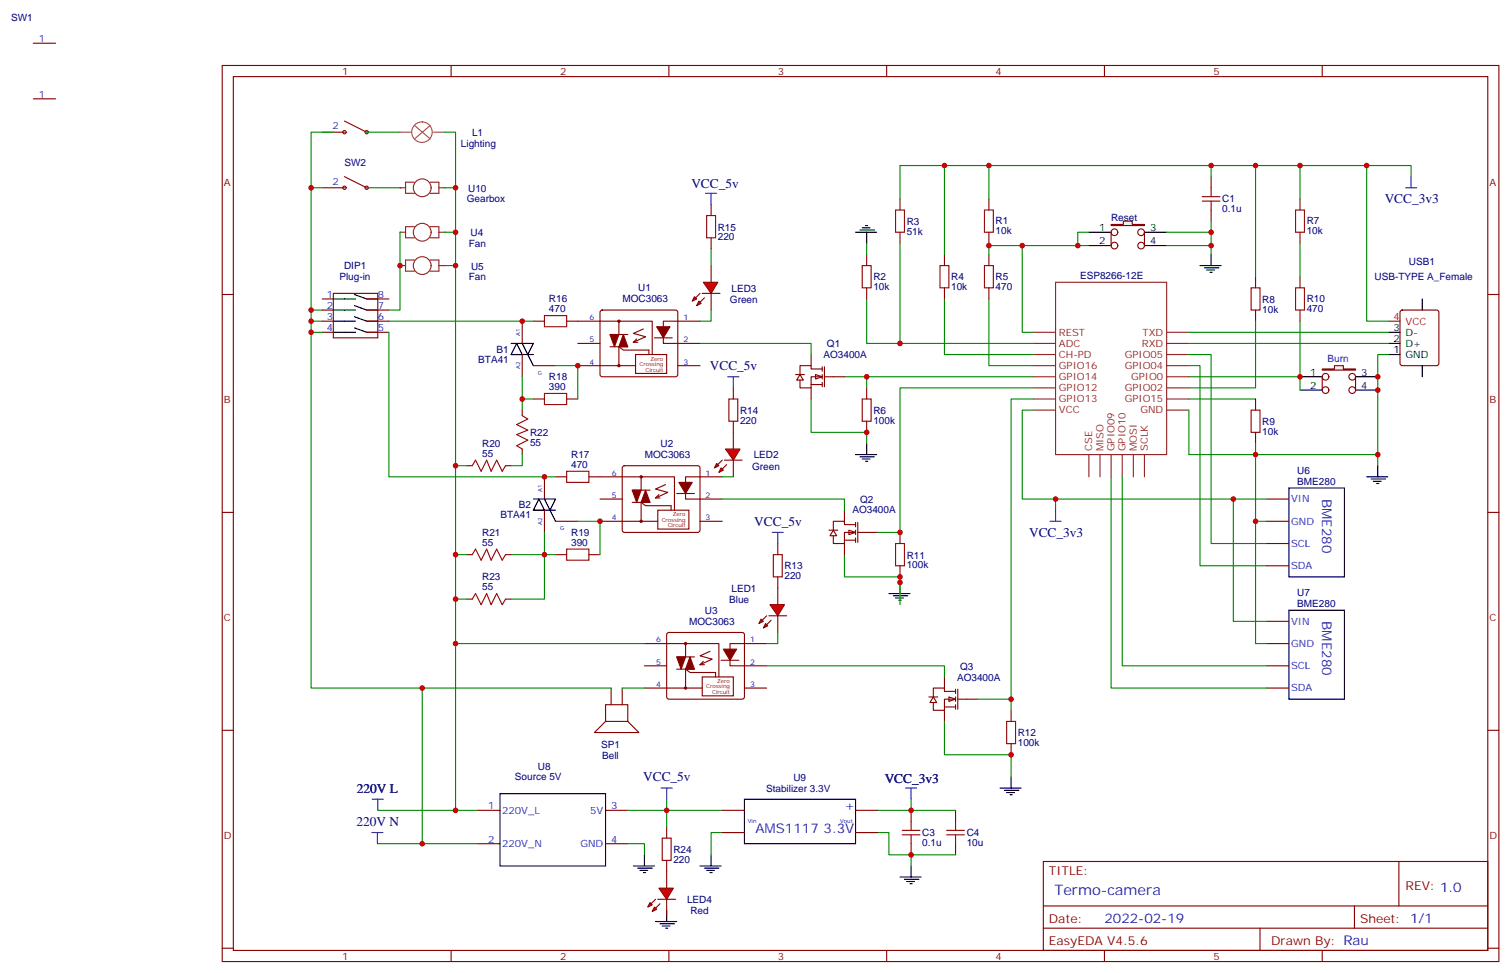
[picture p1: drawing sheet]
<svg xmlns="http://www.w3.org/2000/svg" width="479mm" height="309mm" viewBox="0 0 479 309" stroke-linecap="round" stroke-linejoin="round" font-family="sans-serif">
<g fill="none" stroke="#870000" stroke-width=".35">
<path d="M70.6 20.8h405.3v284.3h-405.3zM74.1 24.3h398.3v277.3h-398.3zM143.2 20.8v3.5M212.4 20.8v3.5M281.5 20.8v3.5M350.7 20.8v3.5M419.8 20.8v3.5M285.8 63.1v3.5M285.8 73.7v3.5M314 63.1v3.5M314 73.7v3.5M412.7 63.1v3.5"/>
<path d="M412.7 73.7v3.5M70.6 93.5h3.5M299.9 80.8v3.5M299.9 91.3v3.6M314 80.8v3.5M314 91.3v3.6M398.6 87.8v3.5M398.6 98.4v3.5M472.4 93.5h3.5M398.6 126.6v3.5M398.6 137.2v3.5M70.6 162.6h3.5"/>
<path d="M472.4 162.6h3.5M70.6 231.7h3.5M472.4 231.7h3.5M331.3 273.4h141.1v28.2h-141.1zM444.1 273.4v14.1M331.3 287.5h141.1M331.3 294.5h141.1M400 294.5v7.1M430 287.5v7M70.6 300.9h3.5M143.2 301.6v3.5M212.4 301.6v3.5"/>
<path d="M281.5 301.6v3.5M350.7 301.6v3.5M419.8 301.6v3.5M472.4 300.9h3.5"/>
</g>
<g fill="none" stroke="#8c2424" stroke-width=".35">
<path d="M335.1 89.6h35.3v54.7h-35.3zM328.1 116h7M328.1 105.4h7M328.1 109h7M328.1 119.6h7M328.1 112.5h7M370.4 116h7.1M370.4 105.4h7.1M370.4 109h7.1M370.4 119.6h7.1M370.4 112.5h7.1M328.1 130.1h7"/>
<path d="M328.1 123.1h7M328.1 126.6h7M370.4 130.1h7.1M370.4 123.1h7.1M370.4 126.6h7.1M345.7 144.3v7M349.2 144.3v7M352.8 144.3v7M356.3 144.3v7M359.8 144.3v7M363.4 144.3v7"/>
</g>
<path d="M284.3 66.6h2.9v7.1h-2.9zM312.6 66.6h2.8v7.1h-2.8zM411.3 66.6h2.9v7.1h-2.9zM298.4 84.3h2.9v7h-2.9zM312.6 84.3h2.8v7h-2.8zM397.2 91.3h2.8v7.1h-2.8zM397.2 130.1h2.8v7.1h-2.8z" fill="none" stroke="#a10000" stroke-width=".35"/>
<path d="M299.9 94.9v17.6h28.2M377.5 126.6h21.1" fill="none" stroke="#008700" stroke-width=".35"/>
<path d="M412.7 119.6h7.1M412.7 123.8h7.1" fill="none" stroke="#000" stroke-width=".35"/>
<path d="M419.8 117.1h3.9v-1.1h2.8v1.1h3.9v.3h-10.6z" fill="#f0f0f0" stroke="#870000" stroke-width=".35"/>
<g fill="none" stroke="#870000" stroke-width=".35">
<path d="M412.7 87.8v3.5M412.7 98.4v3.5M419.8 119.6v4.2M430.4 119.6v4.2"/>
<circle cx="420.9" cy="119.6" r="1.06"/>
<circle cx="429.3" cy="119.6" r="1.06"/>
<circle cx="420.9" cy="123.8" r="1.06"/>
<circle cx="429.3" cy="123.8" r="1.06"/>
</g>
<path d="M430.4 119.6h7M430.4 123.8h7M317.5 250.1h6.7M318.9 250.8h4.6M319.6 251.5h2.5M320.7 252.2h.7M321 246.6v3.5" fill="none" stroke="#000" stroke-width=".35"/>
<g fill="none" stroke="#008700" stroke-width=".35">
<path d="M299.9 52.5h14.1v10.6M398.6 52.5v35.3M412.7 52.5v10.6M285.8 63.1v-10.6h14.1v28.3M285.8 77.2v31.8M412.7 77.2v10.6M275.2 94.9v14.1h52.9M314 94.9v21.1h14.1M377.5 112.5h7v60h17.7M377.5 116h3.5v63.5h21.2M377.5 119.6h35.2M377.5 105.4h63.5"/>
<path d="M377.5 109h63.5M398.6 101.9v21.2h-21.1M412.7 101.9v21.9M441 112.5h-3.6v31.8M257.5 126.6v10.6h17.7M377.5 130.1v14.2h21.1v-3.6M437.4 147.8v-3.5h-38.8v21.1h3.6"/>
</g>
<path d="M411.3 91.3h2.9v7.1h-2.9z" fill="none" stroke="#a10000" stroke-width=".35"/>
<g fill="#fff" stroke="#870000" stroke-width=".35">
<path d="M301.3 221.2l2.1 .7-2.1 .7z"/>
<path d="M296.3 221.2l1.1 1.7h-2.1z"/>
</g>
<g fill="none" stroke="#870000" stroke-width=".35">
<path d="M275.2 123.1v3.5M275.2 133.7v3.5M299.9 214.8v3.5M303.4 219.4h-3.5v-1.1h-3.6v2.9M303.4 218.7v1.4M304.1 218.7v6.3M294.9 221.2h2.8M299.9 224.3h3.5M299.9 225.4v3.5M303.4 221.9h-3.5v3.5h-3.6v-2.5M303.4 221.2v1.4M303.4 223.6v1.4"/>
<path d="M304.1 221.9h6.3"/>
</g>
<path d="M273.8 126.6h2.8v7.1h-2.8z" fill="none" stroke="#a10000" stroke-width=".35"/>
<path d="M268.1 119.6h60M275.2 119.6v3.5M275.2 137.2v3.5" fill="none" stroke="#008700" stroke-width=".35"/>
<path d="M345.7 73.7h7.1M345.7 77.9h7.1M271.6 144.3h6.7M273 145h4.6M273.8 145.7h2.4M274.8 146.4h.7M275.2 140.7v3.6" fill="none" stroke="#000" stroke-width=".35"/>
<path d="M352.8 71.2h3.9v-1h2.8v1h3.9v.4h-10.6z" fill="#f0f0f0" stroke="#870000" stroke-width=".35"/>
<g fill="none" stroke="#870000" stroke-width=".35">
<path d="M384.5 56.1v3.5M352.8 73.7v4.2M363.4 73.7v4.2M384.5 66.6v3.6M190.7 98.6l.5-.2h23.3l.5 .2 .2 .5v19.8l-.2 .4-.5 .3h-23.3l-.5-.3-.2-.4v-19.8zM183.4 101.9h13.1v4.3M183.4 109h7.1M193.7 106.2h5.6M193.7 110h5.6M196.5 101.9h10.6v10.6M196.5 116h5.3M201.1 108.6h1.4"/>
<path d="M201.8 112.5h9.9v6h-9.9zM202.1 107.6l-1 1M204.3 104.4l-3.2 1.4 3.9 1.1-3.9 1.7M206 112.5v-1.4h-8.1l-1.4-1.1v6h-13.1M207.8 107.2h5.6M215.2 116h7M222.2 101.9h-11.6v7.1h11.6M190.5 151.3h13.1v4.2M190.5 158.4h7.1M197.8 148l.5-.2h23.2l.5 .2 .2 .5v19.7l-.2 .5-.5 .2h-23.2l-.5-.2-.2-.5v-19.7zM200.7 155.5h5.7M200.7 159.4h5.7"/>
<path d="M203.6 151.3h10.5v10.6M208.1 158h1.4M209.2 157l-1.1 1M211.3 153.8l-3.2 1.4 3.9 1-3.9 1.8M214.8 156.6h5.7M229.3 151.3h-11.6v7.1h11.6M203.6 165.4h5.2M208.8 161.9h9.9v6h-9.9zM213.1 161.9v-1.4h-8.1l-1.4-1.1v6h-13.1M222.2 165.4h7.1M285.8 168.9v3.6M285.8 179.5v3.6"/>
<path d="M204.6 204.2h13.1v4.3M204.6 211.3h7.1M211.9 200.9l.5-.2h23.3l.5 .2 .2 .5v19.8l-.3 .5-.4 .2h-23.3l-.5-.3-.2-.4v-19.8zM214.8 208.5h5.7M214.8 212.3h5.7M217.7 204.2h10.5v10.6M217.7 218.3h5.3M222.2 210.9h1.5M223 214.8h9.8v6h-9.8zM223.3 209.9l-1.1 1M225.4 206.7l-3.2 1.4 3.9 1.1-3.9 1.7M227.2 214.8v-1.4h-8.1l-1.4-1.1v6h-13.1"/>
<path d="M229 209.5h5.6M236.4 218.3h7M243.4 204.2h-11.6v7.1h11.6M321 225.4v3.5M321 236v3.5"/>
<circle cx="353.8" cy="77.9" r="1.06"/>
<circle cx="353.8" cy="73.7" r="1.06"/>
<circle cx="362.3" cy="77.9" r="1.06"/>
<circle cx="362.3" cy="73.7" r="1.06"/>
</g>
<path d="M363.4 73.7h7M363.4 77.9h7M381 84.3h6.7M382.4 85h4.6M383.1 85.7h2.5M384.2 86.4h.7M384.5 80.8v3.5M282.2 188.3h6.7M283.6 189.1h4.6M284.3 189.8h2.5M285.4 190.5h.7M285.8 184.8v3.5" fill="none" stroke="#000" stroke-width=".35"/>
<path d="M314 52.5h70.5v3.6M314 77.9h31.7M314 77.2v3.6M324.6 77.9v27.5h3.5M345.7 73.7h-3.5v4.2M370.4 73.7h14.1v7.1M370.4 77.9h14.1M384.5 70.2v3.5M268.1 176v7.1h17.7v8.8M299.9 228.9v10.6h21.1v7.1" fill="none" stroke="#008700" stroke-width=".35"/>
<path d="M384.5 59.6v2.8M381.7 63.8h5.6M381.7 62.4h5.6M384.5 63.8v2.8M284.3 172.5h2.9v7h-2.9zM319.6 228.9h2.8v7.1h-2.8z" fill="none" stroke="#a10000" stroke-width=".35"/>
<g fill="#870000" stroke="#870000" stroke-width=".35">
<path d="M208.5 103.7h4.2l-2.1 3.5z"/>
<path d="M197.9 106.2l1.4 3.8h-2.8z"/>
<path d="M193.7 106.2h2.8l-1.4 3.8z"/>
<path d="M215.5 153.1h4.3l-2.1 3.5z"/>
<path d="M205 155.5l1.4 3.9h-2.8z"/>
<path d="M200.7 155.5h2.9l-1.5 3.9z"/>
<path d="M229.7 206h4.2l-2.1 3.5z"/>
<path d="M219.1 208.5l1.4 3.8h-2.8z"/>
<path d="M214.8 208.5h2.9l-1.4 3.8z"/>
<circle cx="196.5" cy="116" r=".35"/>
<circle cx="196.5" cy="101.9" r=".35"/>
<circle cx="203.6" cy="165.4" r=".35"/>
<circle cx="203.6" cy="151.3" r=".35"/>
<circle cx="217.7" cy="218.3" r=".35"/>
<circle cx="217.7" cy="204.2" r=".35"/>
</g>
<g fill="#f00" stroke="#870000" stroke-width=".35">
<path d="M244.5 191.9h4.6l-2.2 3.5z"/>
<path d="M244.1 195.4h5.7z"/>
</g>
<g fill="#870000" stroke="#870000" stroke-width=".35">
<path d="M243.4 195.4l-1.4 1.4z"/>
<path d="M244.8 196.8l-1.4 1.4z"/>
</g>
<g fill="#f00" stroke="#870000" stroke-width=".35">
<path d="M241.7 196.5l.7 .7-1.5 .7z"/>
<path d="M243.1 197.9l.7 .7-1.4 .7z"/>
</g>
<path d="M246.9 186.6v5.3M246.9 195.4v5.3" fill="none" stroke="#870000" stroke-width=".35"/>
<g fill="#f00" stroke="#870000" stroke-width=".35">
<path d="M230.4 142.5h4.5l-2.1 3.5z"/>
<path d="M230 146h5.7z"/>
</g>
<g fill="#870000" stroke="#870000" stroke-width=".35">
<path d="M229.3 146l-1.4 1.4z"/>
<path d="M230.7 147.4l-1.4 1.4z"/>
</g>
<g fill="#f00" stroke="#870000" stroke-width=".35">
<path d="M227.5 147.1l.7 .7-1.4 .7z"/>
<path d="M229 148.5l.7 .7-1.5 .7z"/>
</g>
<path d="M232.8 137.2v5.3M232.8 146v5.3" fill="none" stroke="#870000" stroke-width=".35"/>
<g fill="#f00" stroke="#870000" stroke-width=".35">
<path d="M223.3 89.6h4.6l-2.1 3.5z"/>
<path d="M223 93.1h5.6z"/>
</g>
<g fill="#870000" stroke="#870000" stroke-width=".35">
<path d="M222.2 93.1l-1.4 1.4z"/>
<path d="M223.7 94.5l-1.5 1.4z"/>
</g>
<g fill="#f00" stroke="#870000" stroke-width=".35">
<path d="M220.5 94.2l.7 .7-1.4 .7z"/>
<path d="M221.9 95.6l.7 .7-1.4 .7z"/>
</g>
<path d="M225.8 84.3v5.3M225.8 93.1v5.3" fill="none" stroke="#870000" stroke-width=".35"/>
<g fill="#fff" stroke="#870000" stroke-width=".35">
<path d="M258.9 118.9l2.2 .7-2.2 .7z"/>
<path d="M254 118.9l1.1 1.7h-2.2z"/>
</g>
<path d="M252.6 118.9h2.8M257.5 112.5v3.5M261.1 117.1h-3.6v-1.1h-3.5v2.9M261.1 119.6h-3.6v3.5h-3.5v-2.5M261.1 116.4v1.4M261.1 118.9v1.4M261.8 116.4v6.3M261.8 119.6h6.3M257.5 122h3.6M257.5 123.1v3.5M261.1 121.3v1.4" fill="none" stroke="#870000" stroke-width=".35"/>
<g fill="#fff" stroke="#870000" stroke-width=".35">
<path d="M269.5 168.2l2.1 .7-2.1 .8z"/>
<path d="M264.6 168.2l1 1.8h-2.1z"/>
</g>
<g fill="none" stroke="#870000" stroke-width=".35">
<path d="M225.8 64.9v3.5M225.8 75.5v3.5M102.3 98.4h3.5M102.3 94.9h3.5M105.8 93.1h14.1v14.1h-14.1zM116.4 98.4h7.1M116.4 94.9h7.1M444.7 98.6l.5-.2h10.9l.5 .2 .2 .5v16.2l-.2 .5-.5 .2h-10.9l-.5-.2-.2-.5v-16.2zM102.3 101.9h3.5M102.3 105.4h3.5M116.4 101.9h7.1M116.4 105.4h7.1"/>
<path d="M165.8 101.9v7.1M165.8 112.5v7.1M169.3 116h7.1M169.3 101.9h3.6M179.9 101.9h3.5M165.8 130.1v1.8M169.3 126.6h3.6M179.9 126.6h3.5M148.2 147.8h1.7M160.5 147.8h1.8M165.8 142.5v1.8M172.9 151.3v7.1"/>
<path d="M176.4 151.3h3.5M187 151.3h3.5M148.2 176h1.7M160.5 176h1.8M172.9 161.9v7M176.4 165.4h7M176.4 176h3.5M187 176h3.5M263.2 168.2h2.8M268.1 171.4h3.5M268.1 161.9v3.5M268.1 172.5v3.5"/>
<path d="M271.6 166.5h-3.5v-1.1h-3.5v2.8M271.6 168.9h-3.5v3.6h-3.5v-2.5M271.6 165.8v1.4M271.6 168.2v1.5M271.6 170.7v1.4M272.3 165.8v6.3M272.3 168.9h6.4M148.2 190.1h1.7M160.5 190.1h1.8"/>
</g>
<path d="M384.5 52.5h49.4v49.4h7.1M225.8 79v5.3M225.8 98.4v3.5h-3.6M165.8 119.6v7h3.5M176.4 116h7v10.6M328.1 126.6h-7.1v98.8M328.1 123.1h-42.3v45.8h-7.1M229.3 151.3h3.5M172.9 168.9v7.1h3.5M183.4 165.4h7.1v10.6M246.9 200.7v3.5h-3.5M310.4 221.9h10.6" fill="none" stroke="#008700" stroke-width=".35"/>
<path d="M224.4 68.4h2.8v7.1h-2.8zM172.9 100.2h7v3.5h-7zM165.8 131.9l1.8 1.1-3.6 1.7 3.6 1.8-3.6 1.4 3.6 1.8-3.6 1.7 1.8 1.1M172.9 124.8h7v3.6h-7zM149.9 147.8l1.1-1.8 1.8 3.5 1.7-3.5 1.4 3.5 1.8-3.5 1.8 3.5 1-1.7M179.9 149.5h7.1v3.6h-7.1zM149.9 176l1.1-1.8 1.8 3.6 1.7-3.6 1.4 3.6 1.8-3.6 1.8 3.6 1-1.8M179.9 174.2h7.1v3.6h-7.1zM149.9 190.1l1.1-1.8 1.8 3.6 1.7-3.6 1.4 3.6 1.8-3.6 1.8 3.6 1-1.8" fill="none" stroke="#a10000" stroke-width=".35"/>
<path d="M224 61.3h3.5M225.8 61.3v3.6" fill="none" stroke="#00f" stroke-width=".35"/>
<path d="M441 101.9h3.5" fill="none" stroke="#f00" stroke-width=".35"/>
<g fill="none" stroke="#000" stroke-width=".35">
<path d="M105.8 94.9h7.1M105.8 98.4h7.1M112.5 93.5l3.9 1.4h3.5M112.5 97l3.9 1.4h3.5M451.6 94.9v3.5M105.8 105.4h7.1M105.8 101.9h7.1M112.5 104l3.9 1.4h3.5M112.5 100.5l3.9 1.4h3.5M162.3 109h3.5M162.3 112.5h7M164 109l1.8 3.5h-3.5z"/>
<path d="M165.8 109h3.5l-1.7 3.5zM167.6 112.5l1.7 3.5M441 105.4h3.5M441 109h3.5M441 112.5h3.5M451.6 116v3.6M169.3 158.4h3.6M171.1 158.4l1.8 3.5h-3.6zM172.9 158.4h3.5l-1.8 3.5zM169.3 161.9h7.1M174.6 161.9l1.8 3.5"/>
</g>
<g fill="none" stroke="#8c2424" stroke-width=".35">
<path d="M127 73.7h1.8M131.6 71.9h-2.8v3.6h2.8M136.5 71.9h2.8v3.6h-2.8M139.3 73.7h1.8"/>
<circle cx="134.1" cy="73.7" r="2.82"/>
</g>
<g fill="#8c2424">
<circle cx="141.1" cy="73.7" r=".18"/>
<circle cx="127" cy="73.7" r=".18"/>
</g>
<g fill="none" stroke="#8c2424" stroke-width=".35">
<path d="M127 84.3h1.8M131.6 82.5h-2.8v3.5h2.8M136.5 82.5h2.8v3.5h-2.8M139.3 84.3h1.8"/>
<circle cx="134.1" cy="84.3" r="2.82"/>
</g>
<g fill="#8c2424">
<circle cx="141.1" cy="84.3" r=".18"/>
<circle cx="127" cy="84.3" r=".18"/>
</g>
<path d="M194 218.3v5.3M197.6 218.3v5.3M192.3 223.6h7v5.3h-7zM192.3 228.9l-3.6 3.5h14.1l-3.5-3.5" fill="none" stroke="#850000" stroke-width=".35"/>
<path d="M446.3 59.6h3.5M448 56.1v3.5M231.1 119.6h3.5M232.8 119.6v3.5M245.2 168.9h3.5M246.9 168.9v3.6M333.4 165.4h3.5M335.1 161.9v3.5M287.5 250.1h3.5M289.3 250.1v3.5M118.1 264.2h3.5M119.8 264.2v3.5" fill="none" stroke="#00f" stroke-width=".35"/>
<g fill="none" stroke="#008700" stroke-width=".35">
<path d="M433.9 52.5h14.1v3.6M328.1 130.1h-3.5v28.3h77.6M335.1 158.4v3.5M352.8 151.3v67h49.4M356.3 151.3v60h45.9M391.6 158.4v38.8h10.6M398.6 165.4v38.8h3.6M199.3 257.1h30M278.7 257.1h24.7M289.3 253.6v3.5M199.3 267.7h5.3v3.6M229.3 264.2h-3.5v7.1"/>
<path d="M278.7 264.2h3.5v7.1h21.2M289.3 271.3v3.5"/>
</g>
<g fill="none" stroke="#000" stroke-width=".35">
<path d="M409.2 154.8h17.7v28.3h-17.7zM433.9 151.3h6.7M435.3 152h4.6M436 152.7h2.5M437.1 153.4h.7M437.4 147.8v3.5M409.2 193.6h17.7v28.3h-17.7zM158.7 251.8h33.6v23h-33.6zM201.1 274.8h6.7M202.5 275.5h4.6M203.2 276.2h2.5M204.3 276.9h.7"/>
<path d="M204.6 271.3v3.5M222.2 274.8h6.8M223.7 275.5h4.5M224.4 276.2h2.4M225.4 276.9h.7M225.8 271.3v3.5M285.8 278.3h6.7M287.2 279h4.5M287.9 279.7h2.4M289.3 274.8v3.5M208.1 292.4h6.7M209.5 293.1h4.6"/>
<path d="M210.3 293.8h2.4M211.3 294.5h.7M211.7 288.9v3.5M288.9 280.4h.7"/>
</g>
<g fill="none" stroke="#870000" stroke-width=".35">
<path d="M232.8 123.1v3.5M232.8 133.7v3.5M402.2 158.4h7M246.9 172.5v3.5M402.2 165.4h7M402.2 172.5h7M402.2 179.5h7M246.9 183.1v3.5M402.2 197.2h7M402.2 204.2h7M402.2 211.3h7M402.2 218.3h7"/>
<path d="M151.7 257.1h7M192.3 257.1h7M289.3 257.1v3.6M303.4 257.1v3.6M151.7 267.7h7M192.3 267.7h7M211.7 262.4v3.6M211.7 273v3.5M289.3 267.7v3.6M303.4 267.7v3.6"/>
</g>
<path d="M231.4 126.6h2.8v7.1h-2.8zM245.5 176h2.9v7.1h-2.9zM210.3 266h2.8v7h-2.8zM286.5 264.9h5.6M286.5 263.5h5.6M289.3 260.7v2.8M289.3 264.9v2.8M300.6 264.9h5.6M300.6 263.5h5.6M303.4 260.7v2.8M303.4 264.9v2.8" fill="none" stroke="#a10000" stroke-width=".35"/>
<g fill="#f00" stroke="#870000" stroke-width=".35">
<path d="M209.2 281.8h4.6l-2.1 3.6z"/>
<path d="M208.8 285.4h5.7z"/>
</g>
<g fill="#870000" stroke="#870000" stroke-width=".35">
<path d="M208.1 285.4l-1.4 1.4z"/>
<path d="M209.5 286.8l-1.4 1.4z"/>
</g>
<g fill="#f00" stroke="#870000" stroke-width=".35">
<path d="M206.4 286.4l.7 .7-1.4 .7z"/>
<path d="M207.8 287.8l.7 .7-1.4 .7z"/>
</g>
<path d="M10.6 31.4h7M102.3 59.6h7.1M211.7 276.5v5.3M211.7 285.4v5.3" fill="none" stroke="#870000" stroke-width=".35"/>
<path d="M209.9 250.1h3.5M211.7 250.1v3.5" fill="none" stroke="#00f" stroke-width=".35"/>
<path d="M211.7 253.6v8.8" fill="none" stroke="#008700" stroke-width=".35"/>
<g fill="none" stroke="#900" stroke-width=".35">
<path d="M109.4 56.1l7 3.5"/>
<circle cx="109.4" cy="59.6" r=".53"/>
<circle cx="116.4" cy="59.6" r=".53"/>
</g>
<g fill="none" stroke="#8c2424" stroke-width=".35">
<path d="M127 59.6h1.8M131.6 57.8h-2.8v3.5h2.8M136.5 57.8h2.8v3.5h-2.8M139.3 59.6h1.8"/>
<circle cx="134.1" cy="59.6" r="2.82"/>
</g>
<g fill="#8c2424">
<circle cx="141.1" cy="59.6" r=".18"/>
<circle cx="127" cy="59.6" r=".18"/>
</g>
<path d="M118.2 253.6h3.5M119.9 253.6v3.5" fill="none" stroke="#00f" stroke-width=".35"/>
<path d="M271.6 73.7h6.7M273 73h4.6M273.8 72.3h2.4M274.8 71.6h.7M275.2 73.7v3.5M236.4 253.6h35.2v14.1h-35.2z" fill="none" stroke="#000" stroke-width=".35"/>
<path d="M10.6 13.7h7M102.3 41.9h7.1M275.2 80.8v3.5M275.2 91.3v3.6M229.3 257.1h7.1M271.6 257.1h7.1M229.3 264.2h7.1M271.6 264.2h7.1" fill="none" stroke="#870000" stroke-width=".35"/>
<g fill="none" stroke="#a64a4a" stroke-width=".35">
<path d="M131.6 39.8l5 4.3M136.6 39.8l-5 4.3M127 41.9h3.5M137.6 41.9h3.5"/>
<circle cx="134" cy="41.9" r="3.3"/>
</g>
<g fill="none" stroke="#900" stroke-width=".35">
<path d="M109.4 38.4l7 3.5"/>
<circle cx="109.4" cy="41.9" r=".53"/>
<circle cx="116.4" cy="41.9" r=".53"/>
</g>
<g fill="none" stroke="#008700" stroke-width=".35">
<path d="M98.8 59.6v38.8M105.8 41.9h-7v17.7h3.5M116.4 59.6h10.6M116.4 41.9h10.6M141.1 41.9h3.5v31.8M141.1 59.6h3.5M127 73.7v24.7h-3.5M141.1 73.7h3.5v74.1h3.6M275.2 77.2v3.6M102.3 98.4h-3.5v119.9h95.2M141.1 84.3h3.5M98.8 101.9h3.5"/>
<path d="M98.8 105.4h3.5M123.5 105.4v45.9h52.9M123.5 101.9h45.8M222.2 109h35.3v3.5M165.8 126.6v3.5M144.6 147.8v28.2h3.6M165.8 144.3v3.5h-3.5M229.3 158.4h38.8v3.5M144.6 176v28.2h60M162.3 176h10.6v14.1h-10.6M144.6 190.1h3.6M134.1 218.3v49.4h17.6"/>
<path d="M144.6 204.2v52.9h7.1M197.6 218.3h7M243.4 211.3h56.5v3.5M119.9 257.1h24.7M119.9 267.7h14.2"/>
</g>
<path d="M273.8 84.3h2.8v7h-2.8z" fill="none" stroke="#a10000" stroke-width=".35"/>
<g fill="#c00">
<circle cx="412.8" cy="119.6" r=".88"/>
<circle cx="437.4" cy="123.8" r=".88"/>
<circle cx="437.4" cy="119.6" r=".88"/>
<circle cx="275.2" cy="119.6" r=".88"/>
<circle cx="275.2" cy="137.2" r=".88"/>
<circle cx="342.2" cy="77.9" r=".88"/>
<circle cx="384.5" cy="77.9" r=".88"/>
<circle cx="384.5" cy="73.7" r=".88"/>
<circle cx="314" cy="77.9" r=".88"/>
<circle cx="324.6" cy="77.9" r=".88"/>
<circle cx="321" cy="239.5" r=".88"/>
<circle cx="321" cy="221.9" r=".88"/>
<circle cx="285.8" cy="183.1" r=".88"/>
<circle cx="285.8" cy="184.8" r=".88"/>
<circle cx="285.8" cy="168.9" r=".88"/>
<circle cx="398.6" cy="144.3" r=".88"/>
<circle cx="299.9" cy="52.5" r=".88"/>
<circle cx="314" cy="52.5" r=".88"/>
<circle cx="384.5" cy="52.5" r=".88"/>
<circle cx="398.6" cy="52.5" r=".88"/>
<circle cx="412.8" cy="52.5" r=".88"/>
<circle cx="190.5" cy="165.4" r=".88"/>
<circle cx="183.4" cy="116" r=".88"/>
<circle cx="433.9" cy="52.5" r=".88"/>
<circle cx="437.4" cy="144.3" r=".88"/>
<circle cx="391.6" cy="158.4" r=".88"/>
<circle cx="398.6" cy="165.4" r=".88"/>
<circle cx="335.1" cy="158.4" r=".88"/>
<circle cx="289.3" cy="257.1" r=".88"/>
<circle cx="289.3" cy="271.3" r=".88"/>
<circle cx="211.7" cy="257.1" r=".88"/>
<circle cx="172.9" cy="176" r=".88"/>
<circle cx="165.8" cy="126.6" r=".88"/>
<circle cx="172.9" cy="151.3" r=".88"/>
<circle cx="165.8" cy="101.9" r=".88"/>
<circle cx="285.8" cy="109" r=".88"/>
<circle cx="127" cy="84.3" r=".88"/>
<circle cx="144.6" cy="147.8" r=".88"/>
<circle cx="144.6" cy="176" r=".88"/>
<circle cx="144.6" cy="190.1" r=".88"/>
<circle cx="144.6" cy="84.3" r=".88"/>
<circle cx="144.6" cy="204.2" r=".88"/>
<circle cx="134.1" cy="267.7" r=".88"/>
<circle cx="144.6" cy="257.1" r=".88"/>
<circle cx="134.1" cy="218.3" r=".88"/>
<circle cx="98.8" cy="101.9" r=".88"/>
<circle cx="98.8" cy="105.4" r=".88"/>
<circle cx="144.6" cy="73.7" r=".88"/>
<circle cx="144.6" cy="59.6" r=".88"/>
<circle cx="98.8" cy="59.6" r=".88"/>
<circle cx="98.8" cy="98.4" r=".88"/>
</g>
<text font-size="4.6" fill="#00f" x="334.8" y="284">Termo-camera</text>
<g font-size="4.2" fill="#000080">
<text x="219.5" y="59.6">VCC_5v</text>
<text x="439.6" y="64.5">VCC_3v3</text>
<text x="225.4" y="117.4">VCC_5v</text>
<text x="239.5" y="166.8">VCC_5v</text>
<text x="326.7" y="170.4">VCC_3v3</text>
<text x="113.3" y="251.5">220V L</text>
<text x="204.2" y="248">VCC_5v</text>
<text x="280.9" y="248.3">VCC_3v3</text>
<text x="113.2" y="262.1">220V N</text>
</g>
<g font-size="4.2" fill="#00f">
<text x="419.8" y="158.4" transform="rotate(90 419.8 158.4)">BME280</text>
<text x="419.8" y="197.2" transform="rotate(90 419.8 197.2)">BME280</text>
<text x="268.1" y="257.1">+</text>
<text x="239.9" y="264.2">AMS1117 3.3V</text>
<text x="350.7" y="292.8">2022-02-19</text>
</g>
<g font-size="3.9" fill="#800">
<text x="333" y="277.6">TITLE:</text>
<text x="446.3" y="282.5">REV: 1.0</text>
<text x="333" y="292.8">Date:</text>
<text x="431.8" y="292.8">Sheet: 1/1</text>
<text x="333" y="299.8">EasyEDA V4.5.6</text>
<text x="403.6" y="299.8">Drawn By: Rau</text>
</g>
<g font-size="3.2" fill="#000080">
<text x="3.5" y="6.7">SW1</text>
<text x="146.3" y="46.6">Lighting</text>
<text x="149.9" y="43.1">L1</text>
<text x="109.4" y="52.5">SW2</text>
<text x="148.2" y="64.2">Gearbox</text>
<text x="148.6" y="60.8">U10</text>
<text x="388.1" y="64.2">C1</text>
<text x="287.9" y="71.3">R3</text>
<text x="316.1" y="71.2">R1</text>
<text x="352.8" y="70">Reset</text>
<text x="388.1" y="67.3">0.1u</text>
<text x="414.9" y="71.2">R7</text>
<text x="149.4" y="75">U4</text>
<text x="227.9" y="76.3">220</text>
<text x="227.9" y="73.2">R15</text>
<text x="287.9" y="74.5">51k</text>
<text x="316.1" y="74.4">10k</text>
<text x="414.9" y="74.4">10k</text>
<text x="148.9" y="78.3">Fan</text>
<text x="107.8" y="89">Plug-in</text>
<text x="109.2" y="85.4">DIP1</text>
<text x="148.9" y="88.9">Fan</text>
<text x="149.6" y="85.5">U5</text>
<text x="277.3" y="88.9">R2</text>
<text x="302" y="88.9">R4</text>
<text x="316.1" y="88.9">R5</text>
<text x="342.9" y="88.5">ESP8266-12E</text>
<text x="436.4" y="89">USB-TYPE A_Female</text>
<text x="447.3" y="84.1">USB1</text>
<text x="174.3" y="96">R16</text>
<text x="197.6" y="96">MOC3063</text>
<text x="202.7" y="92.5">U1</text>
<text x="232.2" y="92.5">LED3</text>
<text x="277.3" y="92.1">10k</text>
<text x="302" y="92.1">10k</text>
<text x="316.1" y="92">470</text>
<text x="414.9" y="95.9">R10</text>
<text x="174.3" y="99.1">470</text>
<text x="231.8" y="96.1">Green</text>
<text x="400.8" y="99.2">10k</text>
<text x="400.8" y="96">R8</text>
<text x="414.9" y="99.1">470</text>
<text x="157.7" y="111.9">B1</text>
<text x="261.5" y="113.6">AO3400A</text>
<text x="262.5" y="110.1">Q1</text>
<text x="151.9" y="115.1">BTA41</text>
<text x="174.3" y="123.8">390</text>
<text x="174.3" y="120.6">R18</text>
<text x="234.9" y="131.4">R14</text>
<text x="277.3" y="131.4">R6</text>
<text x="234.9" y="134.5">220</text>
<text x="277.3" y="134.5">100k</text>
<text x="400.8" y="137.9">10k</text>
<text x="400.8" y="134.7">R9</text>
<text x="153.1" y="141.8">R20</text>
<text x="168.3" y="141.5">55</text>
<text x="168.3" y="138.4">R22</text>
<text x="209.7" y="141.8">U2</text>
<text x="153.1" y="145">55</text>
<text x="181.3" y="148.5">470</text>
<text x="181.3" y="145.3">R17</text>
<text x="204.7" y="145.4">MOC3063</text>
<text x="238.8" y="149">Green</text>
<text x="239.3" y="145.4">LED2</text>
<text x="411.9" y="153.8">BME280</text>
<text x="411.9" y="150.4">U6</text>
<text x="164.7" y="161.3">B2</text>
<text x="273.1" y="159.5">Q2</text>
<text x="158.9" y="164.4">BTA41</text>
<text x="270.6" y="162.7">AO3400A</text>
<text x="153.1" y="173.2">55</text>
<text x="153.1" y="170">R21</text>
<text x="181.3" y="173.2">390</text>
<text x="181.3" y="170">R19</text>
<text x="287.9" y="177.3">R11</text>
<text x="153.1" y="184.1">R23</text>
<text x="249.1" y="183.9">220</text>
<text x="249.1" y="180.7">R13</text>
<text x="287.9" y="180.4">100k</text>
<text x="153.1" y="187.3">55</text>
<text x="231.5" y="191.3">Blue</text>
<text x="232.2" y="187.8">LED1</text>
<text x="411.9" y="189.2">U7</text>
<text x="223.8" y="194.8">U3</text>
<text x="411.9" y="192.6">BME280</text>
<text x="218.8" y="198.3">MOC3063</text>
<text x="303.9" y="216">AO3400A</text>
<text x="304.9" y="212.5">Q3</text>
<text x="323.1" y="233.7">R12</text>
<text x="190.9" y="237.2">SP1</text>
<text x="323.1" y="236.8">100k</text>
<text x="170.7" y="244.2">U8</text>
<text x="191.2" y="240.8">Bell</text>
<text x="163.5" y="247.7">Source 5V</text>
<text x="243.2" y="251.2">Stabilizer 3.3V</text>
<text x="251.9" y="247.7">U9</text>
<text x="292.8" y="268.4">0.1u</text>
<text x="292.8" y="265.3">C3</text>
<text x="306.9" y="268.4">10u</text>
<text x="306.9" y="265.3">C4</text>
<text x="213.8" y="273.8">220</text>
<text x="213.8" y="270.7">R24</text>
<text x="218.1" y="286.5">LED4</text>
<text x="219.2" y="290.1">Red</text>
</g>
<g font-size="3.2" fill="#00f">
<text x="12.3" y="13.4">1</text>
<text x="12.3" y="31">1</text>
<text x="105.6" y="41">2</text>
<text x="105.6" y="58.7">2</text>
<text x="103.8" y="94.5">1</text>
<text x="119.9" y="94.5">8</text>
<text x="103.8" y="98">2</text>
<text x="103.8" y="101.6">3</text>
<text x="119.9" y="101.6">6</text>
<text x="119.9" y="98">7</text>
<text x="103.8" y="105.1">4</text>
<text x="119.9" y="105.1">5</text>
<text x="421.5" y="115">Burn</text>
<text x="409.9" y="159.4">VIN</text>
<text x="409.9" y="166.5">GND</text>
<text x="409.9" y="173.5">SCL</text>
<text x="409.9" y="180.6">SDA</text>
<text x="409.9" y="198.2">VIN</text>
<text x="409.9" y="205.3">GND</text>
<text x="409.9" y="212.3">SCL</text>
<text x="409.9" y="219.4">SDA</text>
<text x="155" y="256.8">1</text>
<text x="194" y="256.8">3</text>
<text x="159.5" y="258.2">220V_L</text>
<text x="187.4" y="258.2">5V</text>
<text x="155" y="267.4">2</text>
<text x="159.5" y="268.8">220V_N</text>
<text x="184.3" y="268.8">GND</text>
<text x="194" y="267.4">4</text>
</g>
<g font-size="3.2" fill="#800">
<text x="108.7" y="23.8">1</text>
<text x="177.8" y="23.8">2</text>
<text x="246.9" y="23.8">3</text>
<text x="316.1" y="23.8">4</text>
<text x="385.2" y="23.8">5</text>
<text x="71.1" y="58.9">A</text>
<text x="472.9" y="58.9">A</text>
<text x="71.1" y="128">B</text>
<text x="472.9" y="128">B</text>
<text x="71.1" y="197.2">C</text>
<text x="472.9" y="197.2">C</text>
<text x="71.1" y="266.3">D</text>
<text x="472.9" y="266.3">D</text>
<text x="108.7" y="304.6">1</text>
<text x="177.8" y="304.6">2</text>
<text x="246.9" y="304.6">3</text>
<text x="316.1" y="304.6">4</text>
<text x="385.2" y="304.6">5</text>
</g>
<g font-size="3.2">
<text x="349" y="73.3">1</text>
<text x="349" y="77.6">2</text>
<text x="365.1" y="73.3">3</text>
<text x="365.1" y="77.6">4</text>
<text x="442.5" y="105.1">3</text>
<text x="446.3" y="106.5">D-</text>
<text x="442.5" y="108.6">2</text>
<text x="442.5" y="112.1">1</text>
<text x="446.3" y="110">D+</text>
<text x="446.3" y="113.6">GND</text>
<text x="416" y="119.2">1</text>
<text x="432.2" y="119.2">3</text>
<text x="416" y="123.4">2</text>
<text x="432.2" y="123.4">4</text>
</g>
<g font-size="3.2" fill="#f00">
<text x="442.5" y="101.6">4</text>
<text x="446.3" y="103">VCC</text>
</g>
<g font-size="3.2" fill="#8d2323">
<text x="336.2" y="106.5">REST</text>
<text x="362.8" y="106.5">TXD</text>
<text x="336.2" y="110">ADC</text>
<text x="336.2" y="113.6">CH-PD</text>
<text x="357.1" y="113.6">GPIO05</text>
<text x="362.5" y="110">RXD</text>
<text x="336.2" y="117.1">GPIO16</text>
<text x="357.1" y="117.1">GPIO04</text>
<text x="336.2" y="120.6">GPIO14</text>
<text x="336.2" y="124.1">GPIO12</text>
<text x="357.1" y="124.1">GPIO02</text>
<text x="359.1" y="120.6">GPIO0</text>
<text x="336.2" y="127.7">GPIO13</text>
<text x="336.2" y="131.2">VCC</text>
<text x="357.1" y="127.7">GPIO15</text>
<text x="362.1" y="131.2">GND</text>
<text x="346.8" y="143.2" transform="rotate(-90 346.8 143.2)">CSE</text>
<text x="350.3" y="143.2" transform="rotate(-90 350.3 143.2)">MISO</text>
<text x="353.8" y="143.2" transform="rotate(-90 353.8 143.2)">GPIO09</text>
<text x="357.4" y="143.2" transform="rotate(-90 357.4 143.2)">GPIO10</text>
<text x="360.9" y="143.2" transform="rotate(-90 360.9 143.2)">MOSI</text>
<text x="364.4" y="143.2" transform="rotate(-90 364.4 143.2)">SCLK</text>
</g>
<g font-size="2.5" fill="#00f">
<text x="187.2" y="101.6">6</text>
<text x="217" y="101.6">1</text>
<text x="187.2" y="108.6">5</text>
<text x="217" y="108.6">2</text>
<text x="187.2" y="115.7">4</text>
<text x="217" y="115.7">3</text>
<text x="194.2" y="151">6</text>
<text x="224" y="151">1</text>
<text x="194.2" y="158">5</text>
<text x="224" y="158">2</text>
<text x="194.2" y="165.1">4</text>
<text x="224" y="165.1">3</text>
<text x="208.3" y="203.9">6</text>
<text x="238.1" y="203.9">1</text>
<text x="208.3" y="210.9">5</text>
<text x="238.1" y="210.9">2</text>
<text x="208.3" y="218">4</text>
<text x="238.1" y="218">3</text>
</g>
<g font-size="1.8" fill="#00f">
<text x="165.1" y="106.7" transform="rotate(-90 165.1 106.7)">A1</text>
<text x="165.1" y="117.1" transform="rotate(-90 165.1 117.1)">A2</text>
<text x="170.8" y="118.9">G</text>
<text x="172.2" y="156.1" transform="rotate(-90 172.2 156.1)">A1</text>
<text x="172.2" y="166.5" transform="rotate(-90 172.2 166.5)">A2</text>
<text x="177.8" y="168.2">G</text>
<text x="237.4" y="261.2">Vin</text>
<text x="266.7" y="261.2">Vout</text>
</g>
<g font-size="1.8" fill="#800">
<text x="203" y="116.2">Crossing</text>
<text x="204.9" y="117.9">Circuit</text>
<text x="206.5" y="114.4">Zero</text>
<text x="210.1" y="165.5">Crossing</text>
<text x="212" y="167.3">Circuit</text>
<text x="213.6" y="163.8">Zero</text>
<text x="224.2" y="218.5">Crossing</text>
<text x="226.1" y="220.2">Circuit</text>
<text x="227.7" y="216.7">Zero</text>
</g>
</svg>
